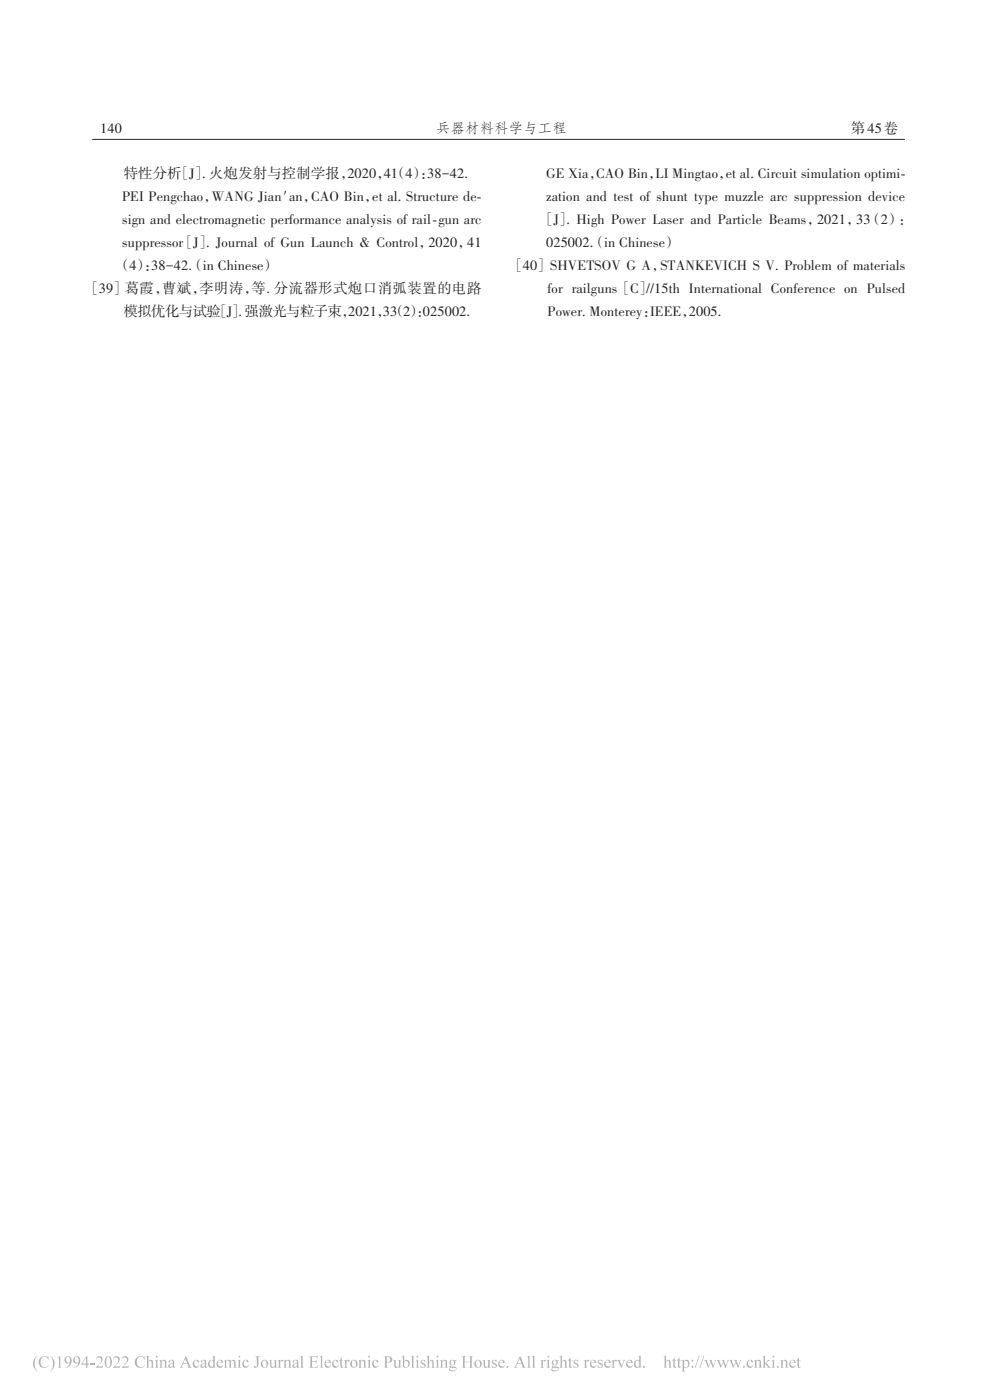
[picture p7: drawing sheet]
<svg xmlns="http://www.w3.org/2000/svg" width="218mm" height="306mm" viewBox="0 0 218 306" stroke-linecap="round" stroke-linejoin="round" font-family="sans-serif">
<path d="M20.2 30.5h177.5" fill="none" stroke="#231f20" stroke-width=".22"/>
<g fill="#b3b3b3">
<path d="M78.2 297.4l.6-.2v.3a.54 .54 0 0 1 .7-.3 .54 .54 0 0 1 .3 .7v.9l.3 .1h-.8l.2-.2v-.8l-.1-.4-.2-.1-.4 .3v1l.3 .2h-.9l.3-.2v-1.2z" fill-rule="evenodd"/>
<path d="M8.9 296.7a1.78 1.78 0 0 1 1.5-.2l.1-.1 .1 .9a.92 .92 0 0 0-1.1-.7 .92 .92 0 0 0-.6 1.1 .98 .98 0 0 0 .6 1.1 .98 .98 0 0 0 1.2-.5 1.24 1.24 0 0 1-1.9 .3 1.24 1.24 0 0 1 .1-1.9z" fill-rule="evenodd"/>
<path d="M156.6 297.3h.7l-.2 .1 .5 1.1 .3-.8-.3-.4h.7l-.1 .2 .4 1 .4-1.1-.3-.1h.5l-.7 1.7-.5-1.1-.6 1.1-.6-1.5z" fill-rule="evenodd"/>
<path d="M14.4 296.5a.93 .93 0 0 1 1.2 .3 .93 .93 0 0 1 0 1.2 1.34 1.34 0 0 1-1.5 .9 1.26 1.26 0 0 0 1.1-1 .77 .77 0 0 1-1.1-.3 .77 .77 0 0 1 .3-1.1zM14.7 296.6a.64 .64 0 0 0-.3 .8 .64 .64 0 0 0 .9 .3 .81 .81 0 0 0-.6-1.1z" fill-rule="evenodd"/>
<path d="M16.3 296.5a.92 .92 0 0 1 1.1 .3 .92 .92 0 0 1 0 1.2 1.34 1.34 0 0 1-1.4 .9 1.21 1.21 0 0 0 1.1-1 .78 .78 0 0 1-1.1-.2 .78 .78 0 0 1 .3-1.2zM16.4 296.7a.64 .64 0 0 0-.1 .8 .64 .64 0 0 0 .8 .3 .74 .74 0 0 0-.5-1.2z" fill-rule="evenodd"/>
<path d="M34.7 297.4l.6-.2v.3a.54 .54 0 0 1 .7-.3 .54 .54 0 0 1 .3 .7v.8l.3 .2h-.8l.2-.2v-1l-.2-.3-.5 .3v1l.3 .2h-.9l.3-.3v-1.1z" fill-rule="evenodd"/>
<path d="M19.7 297.9h1v.3h-1z" fill-rule="evenodd"/>
<path d="M21.2 296.6a.77 .77 0 0 1 1.1 .2 .77 .77 0 0 1-.2 1.1l-.8 .8h.9l.3-.2-.1 .4h-1.5a2.08 2.08 0 0 0 1.1-2 .62 .62 0 0 0-1 .2z" fill-rule="evenodd"/>
<path d="M23.2 296.6a.75 .75 0 0 1 .9-.1 .75 .75 0 0 1 .3 .9 1.09 1.09 0 0 1-1 1.5 1.75 1.75 0 0 1-.2-2.3zM23.5 296.5a2.28 2.28 0 0 0 0 2.3l.1 .1a1.76 1.76 0 0 0 .3-2.2z" fill-rule="evenodd"/>
<path d="M122.2 296.5l.5-.2v1.2a.55 .55 0 0 1 .7-.2 .55 .55 0 0 1 .4 .7v.7l.2 .2h-.8l.2-.2v-1a.35 .35 0 0 0-.3-.3 .35 .35 0 0 0-.4 .3v1l.3 .2h-.8l.2-.1v-.2v-1.8v-.2z" fill-rule="evenodd"/>
<path d="M26.8 296.6a.77 .77 0 0 1 1.2 .2 .77 .77 0 0 1-.3 1.1l-.8 .8h1l.3-.2-.2 .4h-1.4a2.08 2.08 0 0 0 1.1-2 .62 .62 0 0 0-1.1 .2z" fill-rule="evenodd"/>
<path d="M53.2 297.5a.56 .56 0 0 1 .6-.3 .56 .56 0 0 1 .4 .5h-.2a.4 .4 0 0 0-.5-.4 .4 .4 0 0 0-.3 .6 .59 .59 0 0 0 .4 .8 .59 .59 0 0 0 .8-.4 .76 .76 0 0 1-1 .6 .76 .76 0 0 1-.5-1z" fill-rule="evenodd"/>
<path d="M98.4 297.4l.4-.2 .9 .2-.3 .1a.68 .68 0 0 1-.1 .8 .68 .68 0 0 1-.8 .1l-.1 .2 .2 .1a.72 .72 0 0 1 1.1 .5 .9 .9 0 0 1-.8 .6 .9 .9 0 0 1-.8-.5l.3-.4-.2-.3 .3-.3-.3-.3zM98.6 297.4a.49 .49 0 0 0-.1 .6 .49 .49 0 0 0 .6 .2 .5 .5 0 0 0 .1-.6 .5 .5 0 0 0-.6-.2zM98.5 298.9l-.2 .2a.68 .68 0 0 0 .6 .5 .68 .68 0 0 0 .7-.3l-.1-.3z" fill-rule="evenodd"/>
<path d="M34.1 296.5a.18 .18 0 0 1 .3 0 .18 .18 0 0 1-.3 0zM33.8 297.4l.6-.2v1.5l.3 .2h-.9l.3-.1v-.2v-1.1z" fill-rule="evenodd"/>
<path d="M174.4 296.7l.1 .6h.4l-.4 .1v1.2l.2 .2 .2-.1a.38 .38 0 0 1-.4 .3 .38 .38 0 0 1-.3-.5v-1.1l-.3-.1z" fill-rule="evenodd"/>
<path d="M139.4 296.5l.5-.2v2.4l.3 .1-.6 .2v-.3a.74 .74 0 0 1-1 0 .74 .74 0 0 1 0-1l.4-.5 .6 .2v-.7zM139 297.5a.77 .77 0 0 0 .5 1.2l.1-.1v-.8a.39 .39 0 0 0-.2-.4 .39 .39 0 0 0-.4 .1z" fill-rule="evenodd"/>
<path d="M81.5 297.5a.56 .56 0 0 1 .6-.3 .56 .56 0 0 1 .5 .5h-.3a.4 .4 0 0 0-.5-.4 .4 .4 0 0 0-.2 .6 .59 .59 0 0 0 .4 .8 .59 .59 0 0 0 .7-.4 .76 .76 0 0 1-.9 .6 .76 .76 0 0 1-.5-1z" fill-rule="evenodd"/>
<path d="M42.3 297.5a.59 .59 0 0 1 .7-.3 .59 .59 0 0 1 .4 .5 .29 .29 0 0 1-.3 0 .29 .29 0 0 1-.1-.3 .6 .6 0 0 0-.6 .3 .6 .6 0 0 0 .1 .8 .55 .55 0 0 0 .6 .2 .55 .55 0 0 0 .4-.4 .76 .76 0 0 1-.9 .7 .76 .76 0 0 1-.5-1.1z" fill-rule="evenodd"/>
<path d="M100.8 296.4h1l-.3 .3v.9h1.2v-1l-.4-.2h1.1l-.3 .2-.1 .3 .1 1.8 .3 .2h-1.1l.4-.1v-1.1h-1.2v1.1l.3 .1h-1l.3-.1v-.3v-1.9z" fill-rule="evenodd"/>
<path d="M130.7 297.4l.9-.2v.6a.44 .44 0 0 0-.3-.4 .44 .44 0 0 0-.5 .1l.3 .4a.6 .6 0 0 1 .5 .8 .6 .6 0 0 1-.9 .2l-.1-.5a.48 .48 0 0 0 .3 .4 .48 .48 0 0 0 .5-.2v-.2l-.8-.6z" fill-rule="evenodd"/>
<path d="M10.9 296.4a1.91 1.91 0 0 1 0 3.4 2.47 2.47 0 0 0 0-3.4z" fill-rule="evenodd"/>
<path d="M52.1 296.5a.2 .2 0 0 1 .4 0 .2 .2 0 0 1-.4 0zM51.9 297.4l.6-.2v1.6l.2 .1h-.8l.2-.2v-1.2z" fill-rule="evenodd"/>
<path d="M118 297.4l.6-.2v.4l.4-.4a.18 .18 0 0 1 .2 .1 .18 .18 0 0 1-.1 .3l-.3-.1-.2 .2v1.1l.3 .1h-.9l.2-.1 .1-.2-.1-1.1z" fill-rule="evenodd"/>
<path d="M119.6 296.5a.2 .2 0 0 1 .4 0 .2 .2 0 0 1-.4 0zM119.3 297.4l.6-.2v1.5l.3 .2h-.8l.2-.1v-1.3z" fill-rule="evenodd"/>
<path d="M105.4 297.3h.5v1.1a.36 .36 0 0 0 .3 .4 .36 .36 0 0 0 .4-.3v-1.1l-.2-.1h.6v1.4l.2 .1-.6 .2v-.3a.52 .52 0 0 1-.6 .3 .52 .52 0 0 1-.3-.7l-.1-.9z" fill-rule="evenodd"/>
<path d="M58.7 297.3h.6v1.1a.36 .36 0 0 0 .3 .4 .36 .36 0 0 0 .4-.3v-1.1l-.2-.1h.5v1.4l.3 .1-.6 .2v-.3a.52 .52 0 0 1-.6 .3 .52 .52 0 0 1-.4-.7v-.9z" fill-rule="evenodd"/>
<path d="M60.6 297.4l.6-.2v.4l.3-.3h.3a.23 .23 0 0 1-.1 .3 .23 .23 0 0 1-.3-.1l-.2 .2v1l.3 .2h-.9l.3-.1v-1.3z" fill-rule="evenodd"/>
<path d="M48.9 297.4l.5-.2v.4a.55 .55 0 0 1 .5-.4 .55 .55 0 0 1 .5 .4 .53 .53 0 0 1 .7-.4 .53 .53 0 0 1 .4 .7v.9l.2 .1h-.8l.3-.1v-1a.35 .35 0 0 0-.4-.4 .35 .35 0 0 0-.4 .3v1.1l.3 .1h-.8l.2-.1v-1a.37 .37 0 0 0-.2-.4 .37 .37 0 0 0-.5 .2l.1 1.2 .2 .1h-.8l.2-.1v-.2v-1.1z" fill-rule="evenodd"/>
<path d="M64.1 297.4a.62 .62 0 0 1 .7-.2 .62 .62 0 0 1 .4 .6v.9h.2l-.3 .3-.3-.3a.51 .51 0 0 1-.9 .1 .51 .51 0 0 1 .5-.8l.4-.1v-.3a.36 .36 0 0 0-.4-.2 .36 .36 0 0 0-.2 .4l-.2-.1zM64.2 298.3l.1 .4h.3l.2-.1v-.6z" fill-rule="evenodd"/>
<path d="M113.6 296.4l.9 2.1 .4 .4h-1l.3-.1-.2-.7h-1l-.3 .6 .3 .2h-.7l.3-.2zM113.5 297l-.5 1h.9z" fill-rule="evenodd"/>
<path d="M148.8 297.4l.6-.2v.4a.62 .62 0 0 1 .8-.3 .62 .62 0 0 1 .4 .7 .76 .76 0 0 1-.3 .8 .76 .76 0 0 1-.9 0v.7l.3 .3h-.9l.3-.2v-2.1zM149.6 297.6l-.2 .7a.47 .47 0 0 0 .6 .6 .47 .47 0 0 0 .3-.7 .5 .5 0 0 0-.1-.6 .5 .5 0 0 0-.6 0z" fill-rule="evenodd"/>
<path d="M74.6 296.7v.6h.4l-.4 .1 .1 1.2 .1 .2 .3-.1a.39 .39 0 0 1-.5 .3 .39 .39 0 0 1-.3-.5v-1.1l-.3-.1z" fill-rule="evenodd"/>
<path d="M71.1 297.5a.67 .67 0 0 1 .7-.3 .67 .67 0 0 1 .5 .7h-1.2a.6 .6 0 0 0 .4 .7 .6 .6 0 0 0 .7-.3 .73 .73 0 0 1-.9 .7 .73 .73 0 0 1-.4-1.1zM71.3 297.4l-.2 .4h.8a.4 .4 0 0 0-.2-.4 .4 .4 0 0 0-.4 0z" fill-rule="evenodd"/>
<path d="M72.8 297.5a.56 .56 0 0 1 .6-.3 .56 .56 0 0 1 .4 .5h-.2a.4 .4 0 0 0-.5-.4 .4 .4 0 0 0-.3 .6 .59 .59 0 0 0 .4 .8 .59 .59 0 0 0 .8-.4 .76 .76 0 0 1-1 .6 .76 .76 0 0 1-.4-1z" fill-rule="evenodd"/>
<path d="M127.5 297.4l.6-.2v.4l.5-.4a.2 .2 0 0 1 0 .4 .2 .2 0 0 1-.3-.1l-.2 .2v1l.3 .2h-.9l.2-.1v-1.3z" fill-rule="evenodd"/>
<path d="M75.1 297.4l.6-.2v.4l.4-.4a.18 .18 0 0 1 .2 .1 .18 .18 0 0 1-.1 .3l-.3-.1-.2 .2v1.1l.3 .1h-.9l.2-.1 .1-.2-.1-1.1z" fill-rule="evenodd"/>
<path d="M132.2 297.5a.67 .67 0 0 1 .8-.3 .67 .67 0 0 1 .4 .7h-1.1a.6 .6 0 0 0 .3 .8 .6 .6 0 0 0 .8-.4 .74 .74 0 0 1-1 .7 .74 .74 0 0 1-.4-1.1zM132.4 297.4l-.1 .4h.7a.39 .39 0 0 0-.2-.4 .39 .39 0 0 0-.4 0z" fill-rule="evenodd"/>
<path d="M153.8 297.3h.8l-.2 .2 .4 1 .4-.8-.3-.4h.7l-.2 .2 .5 1 .3-1.1-.2-.1h.5l-.2 .2-.5 1.5-.5-1.1-.6 1.1-.6-1.5z" fill-rule="evenodd"/>
<path d="M80.5 296.5a.19 .19 0 0 1 .3 0 .19 .19 0 0 1-.3 0zM80.2 297.4l.6-.2v1.6l.3 .1h-.8l.2-.2v-1.2z" fill-rule="evenodd"/>
<path d="M166.5 296.5l.6-.2v1.7l.6-.5-.1-.2h.7l-.9 .6 1 1h-.8l.1-.2-.6-.7v.8l.3 .1h-.9h.2l.1-.3v-1.9z" fill-rule="evenodd"/>
<path d="M83.8 296.4h.9a.76 .76 0 0 1 1 .9 .76 .76 0 0 1-1.2 .5v.9l.3 .2h-1l.3-.1v-.3v-1.8zM84.5 296.6v1.1a.57 .57 0 0 0 .8-.6 .57 .57 0 0 0-.8-.5z" fill-rule="evenodd"/>
<path d="M31.8 296.5l.6-.2v1.2a.54 .54 0 0 1 .7-.3 .54 .54 0 0 1 .3 .8v.8l.3 .1h-.9l.3-.2v-1a.35 .35 0 0 0-.3-.3 .35 .35 0 0 0-.4 .3v1.1l.3 .1h-.8l.2-.2v-2z" fill-rule="evenodd"/>
<path d="M67.5 296.4h1.9v.6l-.2-.4h-1v1l.8-.1 .1-.3v.9l-.2-.4h-.7v1l.1 .1a.9 .9 0 0 0 1.2-.5l-.1 .6h-1.9l.2-.1 .1-.3v-1.8z" fill-rule="evenodd"/>
<path d="M44 297.4a.62 .62 0 0 1 .7-.2 .62 .62 0 0 1 .3 .6l.1 .9h.2l-.4 .3-.2-.3a.51 .51 0 0 1-.9 .1 .51 .51 0 0 1 .5-.8l.4-.1v-.3a.36 .36 0 0 0-.4-.2 .36 .36 0 0 0-.3 .4l-.1-.1zM44.1 298.3l.1 .4h.3l.2-.1v-.6z" fill-rule="evenodd"/>
<path d="M91 296.5a.2 .2 0 0 1 .4 0 .2 .2 0 0 1-.4 0zM90.8 297.4l.5-.2 .1 1.5 .2 .2h-.8l.2-.1 .1-.2-.1-1.1z" fill-rule="evenodd"/>
<path d="M93.1 296.5l.6-.2v1.2a.54 .54 0 0 1 .7-.3 .54 .54 0 0 1 .3 .8l.1 .8 .2 .1h-.8l.2-.2v-1a.35 .35 0 0 0-.3-.3 .35 .35 0 0 0-.4 .3v1.1l.3 .1h-.8l.2-.2v-2z" fill-rule="evenodd"/>
<path d="M92 297.4l.9-.2v.6a.47 .47 0 0 0-.3-.4 .47 .47 0 0 0-.5 .1l.3 .4a.59 .59 0 0 1 .5 .8 .59 .59 0 0 1-.9 .2l-.1 .1v-.6a.48 .48 0 0 0 .3 .4 .48 .48 0 0 0 .5-.2l-.1-.2-.7-.4z" fill-rule="evenodd"/>
<path d="M87.7 296.5l.6-.2v1.2a.7 .7 0 0 1 1-.1 .7 .7 0 0 1 .2 .9 .92 .92 0 0 1-1.5 .5v-2l-.1-.2zM88.3 297.7v1a.65 .65 0 0 0 1-.4 .65 .65 0 0 0-.7-.8z" fill-rule="evenodd"/>
<path d="M144.9 296.5l.6-.2v1.2a.55 .55 0 0 1 .7-.3 .55 .55 0 0 1 .3 .8v.8l.3 .1h-.9l.3-.2v-1a.35 .35 0 0 0-.3-.3 .35 .35 0 0 0-.4 .3v1.1l.2 .1h-.8l.3-.1v-2.1z" fill-rule="evenodd"/>
<path d="M29.9 296.7a1.76 1.76 0 0 1 1.5-.2l.2-.1v.9a.9 .9 0 0 0-1.1-.7 .9 .9 0 0 0-.6 1.1 .96 .96 0 0 0 .6 1.1 .96 .96 0 0 0 1.2-.5 1.24 1.24 0 0 1-1.9 .3 1.24 1.24 0 0 1 .1-1.9z" fill-rule="evenodd"/>
<path d="M115.1 296.5l.6-.2v2.3v.2l.3 .1h-.9l.3-.1v-.2v-1.8l-.1-.2z" fill-rule="evenodd"/>
<path d="M103.6 298.1a.85 .85 0 0 1 1.7 0 .85 .85 0 0 1-1.7 0zM104.2 297.4a.89 .89 0 0 0 .4 1.4 .92 .92 0 0 0-.3-1.5z" fill-rule="evenodd"/>
<path d="M168.7 296.5a.2 .2 0 0 1 .4 0 .2 .2 0 0 1-.4 0zM168.5 297.4l.6-.2v1.5l.3 .2h-.9l.3-.1v-.2v-1.1z" fill-rule="evenodd"/>
<path d="M107.6 297.4l.8-.2v.6a.44 .44 0 0 0-.3-.4 .44 .44 0 0 0-.5 .1l.3 .4a.6 .6 0 0 1 .6 .8 .6 .6 0 0 1-1 .2l-.1-.5a.48 .48 0 0 0 .4 .4 .48 .48 0 0 0 .5-.2l-.1-.2-.8-.6z" fill-rule="evenodd"/>
<path d="M96.1 297.4l.5-.2v.3a.54 .54 0 0 1 .7-.3 .54 .54 0 0 1 .3 .7l.1 .8 .2 .2h-.8l.2-.2v-1l-.2-.3-.5 .3v1l.3 .2h-.8l.2-.3v-1.1z" fill-rule="evenodd"/>
<path d="M95.4 296.5a.18 .18 0 0 1 .3 0 .18 .18 0 0 1-.3 0zM95.1 297.4l.6-.2v1.5l.3 .2h-.9l.3-.1v-.2v-1.1z" fill-rule="evenodd"/>
<path d="M65.5 296.5l.6-.2v2.4l.3 .2h-.9l.3-.1v-2.1z" fill-rule="evenodd"/>
<path d="M116.2 296.5l.5-.2v2.5l.3 .1h-.8l.2-.3v-1.9z" fill-rule="evenodd"/>
<path d="M124.6 296.7v.6h.4l-.4 .1v1.2l.2 .2 .3-.1a.38 .38 0 0 1-.5 .3 .38 .38 0 0 1-.3-.5v-1.1l-.3-.1z" fill-rule="evenodd"/>
<path d="M55.7 296.4h1.1l-.4 .3v1.4a.58 .58 0 0 1-.2 .7 .58 .58 0 0 1-.7-.1l.1-.2 .4 .4 .1-.2v-2z" fill-rule="evenodd"/>
<path d="M120.7 297.4l.5-.2 .9 .2-.1 .1h-.3a.68 .68 0 0 1-.1 .8 .68 .68 0 0 1-.8 .1v.2l.2 .1a.75 .75 0 0 1 1.1 .5 .93 .93 0 0 1-.8 .6 .93 .93 0 0 1-.9-.5l.3-.4-.2-.2 .3-.4-.3-.3zM120.9 297.4a.49 .49 0 0 0-.1 .6 .49 .49 0 0 0 .6 .2 .5 .5 0 0 0 .1-.6 .5 .5 0 0 0-.6-.2zM120.8 298.9l-.2 .3a.72 .72 0 0 0 .7 .3 .72 .72 0 0 0 .6-.4z" fill-rule="evenodd"/>
<path d="M153.7 296.3h.1l-.8 2.7h-.2z" fill-rule="evenodd"/>
<path d="M69.8 296.5l.6-.2v2.3v.2l.3 .1h-.9l.3-.1v-.2v-1.8l-.1-.2z" fill-rule="evenodd"/>
<path d="M18.9 296.4h.2v1.6h.3v.3h-.3v.6h-.3v-.6h-1v-.2zM18.8 296.8l-.8 1.2h.8z" fill-rule="evenodd"/>
<path d="M129.1 297.5a.67 .67 0 0 1 .7-.3 .67 .67 0 0 1 .5 .7h-1.2a.6 .6 0 0 0 .4 .7 .6 .6 0 0 0 .7-.3 .73 .73 0 0 1-.9 .7 .73 .73 0 0 1-.4-1.1zM129.3 297.4l-.2 .4h.8a.4 .4 0 0 0-.2-.4 .4 .4 0 0 0-.4 0z" fill-rule="evenodd"/>
<path d="M76.4 298.1a.85 .85 0 0 1 1.7 0 .85 .85 0 0 1-1.7 0zM77 297.5a.86 .86 0 0 0 .5 1.3 .91 .91 0 0 0-.4-1.5z" fill-rule="evenodd"/>
<path d="M40.6 296.4l.9 2.1 .4 .4h-1l.2-.1-.1-.7h-1l-.3 .6 .3 .2h-.8l.3-.2zM40.5 297l-.5 1h.9z" fill-rule="evenodd"/>
<path d="M47.6 297.5a.67 .67 0 0 1 .7-.3 .67 .67 0 0 1 .5 .7h-1.2a.6 .6 0 0 0 .4 .8 .6 .6 0 0 0 .7-.4 .74 .74 0 0 1-.9 .7 .74 .74 0 0 1-.5-1.1zM47.7 297.4l-.1 .4h.8a.39 .39 0 0 0-.2-.4 .39 .39 0 0 0-.5 0z" fill-rule="evenodd"/>
<path d="M134.8 297.3h.8l-.2 .2 .4 1 .4-1.1-.2-.1h.6l-.9 1.7-.7-1.6z" fill-rule="evenodd"/>
<path d="M137 297.5a.67 .67 0 0 1 .8-.3 .67 .67 0 0 1 .4 .7h-1.1a.6 .6 0 0 0 .3 .8 .6 .6 0 0 0 .8-.4 .74 .74 0 0 1-1 .7 .74 .74 0 0 1-.4-1.1zM137.2 297.4l-.1 .4h.7a.39 .39 0 0 0-.2-.4 .39 .39 0 0 0-.4 0z" fill-rule="evenodd"/>
<path d="M7.8 296.6l.4-.2a2.47 2.47 0 0 0 0 3.4 1.93 1.93 0 0 1-.4-3.2z" fill-rule="evenodd"/>
<path d="M46.4 296.5l.5-.2v2.4l.3 .1-.6 .2v-.3a.74 .74 0 0 1-1 0 .74 .74 0 0 1-.1-1l.5-.5 .6 .2v-.7zM46 297.5a.75 .75 0 0 0-.2 .7 .75 .75 0 0 0 .6 .5l.2-.1v-.8a.38 .38 0 0 0-.2-.4 .38 .38 0 0 0-.4 .1z" fill-rule="evenodd"/>
<path d="M125.4 297.4l.9-.2v.6a.45 .45 0 0 0-.3-.4 .45 .45 0 0 0-.5 .1v.1a1.26 1.26 0 0 1 .9 1.1l-.4 .2-.7 .1v-.6a.45 .45 0 0 0 .3 .4 .45 .45 0 0 0 .5-.2l-.1-.2-.7-.4z" fill-rule="evenodd"/>
<path d="M12.5 296.7l.7-.3v2.3l.3 .2h-.9l.2-.1 .1-1.7-.1-.4z" fill-rule="evenodd"/>
<path d="M89.7 296.5l.6-.2v2.4l.3 .2h-.9l.3-.1v-2.1z" fill-rule="evenodd"/>
<path d="M147.3 296.7l.1 .6h.3l-.3 .1v1.2l.1 .2 .2-.1a.32 .32 0 0 1-.3 .3 .32 .32 0 0 1-.3-.3v-1.3l-.3-.1z" fill-rule="evenodd"/>
<path d="M109.1 297.5a.67 .67 0 0 1 .7-.3 .67 .67 0 0 1 .5 .7h-1.2a.6 .6 0 0 0 .4 .8 .6 .6 0 0 0 .7-.4 .74 .74 0 0 1-.9 .7 .74 .74 0 0 1-.4-1.1zM109.3 297.4l-.2 .4h.8a.39 .39 0 0 0-.2-.4 .39 .39 0 0 0-.4 0z" fill-rule="evenodd"/>
<path d="M25 296.6a.77 .77 0 0 1 1.1 .2 .77 .77 0 0 1-.3 1.1l-.8 .8h1l.3-.2-.2 .4h-1.4a2.65 2.65 0 0 0 1.1-1.9 .6 .6 0 0 0-.6-.3 .6 .6 0 0 0-.5 .4z" fill-rule="evenodd"/>
<path d="M151.1 297.4a.2 .2 0 0 1 .4 0 .2 .2 0 0 1-.4 0zM151 298.8a.25 .25 0 0 1 .5 0 .25 .25 0 0 1-.5 0z" fill-rule="evenodd"/>
<path d="M152.7 296.3h.1l-.9 2.7h-.1z" fill-rule="evenodd"/>
<path d="M85.8 297.3h.6v1.1a.36 .36 0 0 0 .3 .4 .36 .36 0 0 0 .4-.3v-1.1l-.2-.1h.6v1.4l.2 .1-.6 .2v-.3a.54 .54 0 0 1-.6 .3 .54 .54 0 0 1-.4-.7v-.9z" fill-rule="evenodd"/>
<path d="M133.5 297.4l.6-.2v.4l.4-.4a.18 .18 0 0 1 .3 .1 .18 .18 0 0 1-.2 .3l-.3-.1-.2 .2v1.1l.3 .1h-.9l.3-.1v-.2v-1.1z" fill-rule="evenodd"/>
<path d="M61.8 297.4l.6-.2v.3a.54 .54 0 0 1 .7-.3 .54 .54 0 0 1 .4 .7v.9l.2 .1h-.8l.2-.2v-.8v-.4l-.2-.1-.5 .3v1l.3 .2h-.8l.2-.2v-1.2z" fill-rule="evenodd"/>
<path d="M159.3 297.3h.7l-.1 .3 .4 .9 .4-.8-.4-.4h.7l-.1 .2 .4 1 .4-1-.2-.2h.5l-.3 .2-.4 1.5-.6-1.1-.6 1.1z" fill-rule="evenodd"/>
<path d="M163.3 297.5a.59 .59 0 0 1 .7-.3 .59 .59 0 0 1 .4 .5 .29 .29 0 0 1-.3 0 .29 .29 0 0 1-.1-.3 .6 .6 0 0 0-.6 .3 .6 .6 0 0 0 .1 .8 .55 .55 0 0 0 .6 .2 .55 .55 0 0 0 .4-.4 .76 .76 0 0 1-.9 .7 .76 .76 0 0 1-.5-1.1z" fill-rule="evenodd"/>
<path d="M164.6 297.4l.6-.2v.3a.54 .54 0 0 1 .7-.3 .54 .54 0 0 1 .3 .7v.8l.3 .2h-.8l.2-.2v-1l-.2-.3-.5 .3v1l.3 .2h-.9l.3-.3v-1.1z" fill-rule="evenodd"/>
<path d="M36.9 297.5a.62 .62 0 0 1 .7-.3 .62 .62 0 0 1 .4 .6v.9h.3l-.4 .3-.2-.3a.51 .51 0 0 1-.9 .1 .51 .51 0 0 1 .4-.8l.5-.1v-.3a.34 .34 0 0 0-.4-.2 .34 .34 0 0 0-.2 .4h-.2zM37.1 298.3a.34 .34 0 0 0 .1 .5 .34 .34 0 0 0 .5-.2v-.6z" fill-rule="evenodd"/>
<path d="M148.3 296.7l.1 .6h.4l-.4 .1v1.2l.2 .2 .2-.1a.38 .38 0 0 1-.4 .3 .38 .38 0 0 1-.3-.5v-1.1l-.3-.1z" fill-rule="evenodd"/>
<path d="M170.4 297.4l.6-.2v.3a.54 .54 0 0 1 .6-.3 .54 .54 0 0 1 .4 .7v.9l.2 .1h-.8l.3-.2v-.8l-.1-.4-.2-.1-.4 .3v1l.2 .2h-.8l.2-.2v-1.2z" fill-rule="evenodd"/>
<path d="M172.6 297.5a.67 .67 0 0 1 .8-.3 .67 .67 0 0 1 .4 .7h-1.2a.6 .6 0 0 0 .4 .7 .6 .6 0 0 0 .8-.3 .73 .73 0 0 1-1 .7 .73 .73 0 0 1-.4-1.1zM172.8 297.4l-.2 .4h.9a.4 .4 0 0 0-.3-.4 .4 .4 0 0 0-.4 0z" fill-rule="evenodd"/>
<path d="M56.9 298.1a.85 .85 0 0 1 1.7 0 .85 .85 0 0 1-1.7 0zM57.5 297.4a.89 .89 0 0 0 .5 1.4 .92 .92 0 0 0-.4-1.5z" fill-rule="evenodd"/>
<circle cx="110.8" cy="298.8" r=".22"/>
<circle cx="140.7" cy="298.8" r=".22"/>
<circle cx="162.5" cy="298.8" r=".22"/>
<circle cx="169.9" cy="298.8" r=".22"/>
</g>
<g font-size="3.1" fill="#231f20">
<text x="21.9" y="29.1">140</text>
<text x="95.3" y="29">兵器材料科学与工程</text>
<text x="185.9" y="29">第45卷</text>
<text x="27" y="38.8">特性分析［J］. 火炮发射与控制学报，</text>
<text x="75.9" y="38.8">2020， （4）：</text>
<text x="83.8" y="38.8">41</text>
<text x="93.3" y="38.8">38-42.</text>
<text x="119.3" y="38.8">GE Xia，</text>
<text x="130.2" y="38.8">CAO Bin，</text>
<text x="143.2" y="38.8">LI Mingtao，</text>
<text x="158.5" y="38.8">et al. Circuit simulation optimi⁃</text>
<text x="26.7" y="43.9">PEI Pengchao，WANG Jian′an，CAO Bin，et al. Structure de⁃</text>
<text x="119.3" y="43.9">zation and test of shunt type muzzle arc suppression device</text>
<text x="26.7" y="53.9">suppressor［J］. Journal of Gun Launch &amp; Control，2020，41</text>
<text x="26.7" y="48.9">sign and electromagnetic performance analysis of rail⁃gun arc</text>
<text x="118.2" y="48.9">［J］. High Power Laser and Particle Beams，2021，33（2）：</text>
<text x="119.3" y="53.9">025002.（in Chinese）</text>
<text x="25.6" y="58.9">（4）：</text>
<text x="33" y="58.9">38-42.（in Chinese）</text>
<text x="111.5" y="58.9">［40］SHVETSOV G A，STANKEVICH S V. Problem of materials</text>
<text x="18.9" y="64">［39］葛霞，</text>
<text x="35.4" y="64">曹斌，</text>
<text x="43.5" y="64">李明涛，</text>
<text x="54.9" y="64">等. 分流器形式炮口消弧装置的电路</text>
<text x="119.6" y="64">for railguns［C］//15th International Conference on Pulsed</text>
<text x="27" y="69">模拟优化与试验［J］. 强激光与粒子束，</text>
<text x="76" y="69">2021，（2）：</text>
<text x="83.7" y="69">33</text>
<text x="92.4" y="69">025002.</text>
<text x="119.6" y="69">Power. Monterey：</text>
<text x="142" y="69">IEEE，</text>
<text x="150.5" y="69">2005.</text>
</g>
</svg>
